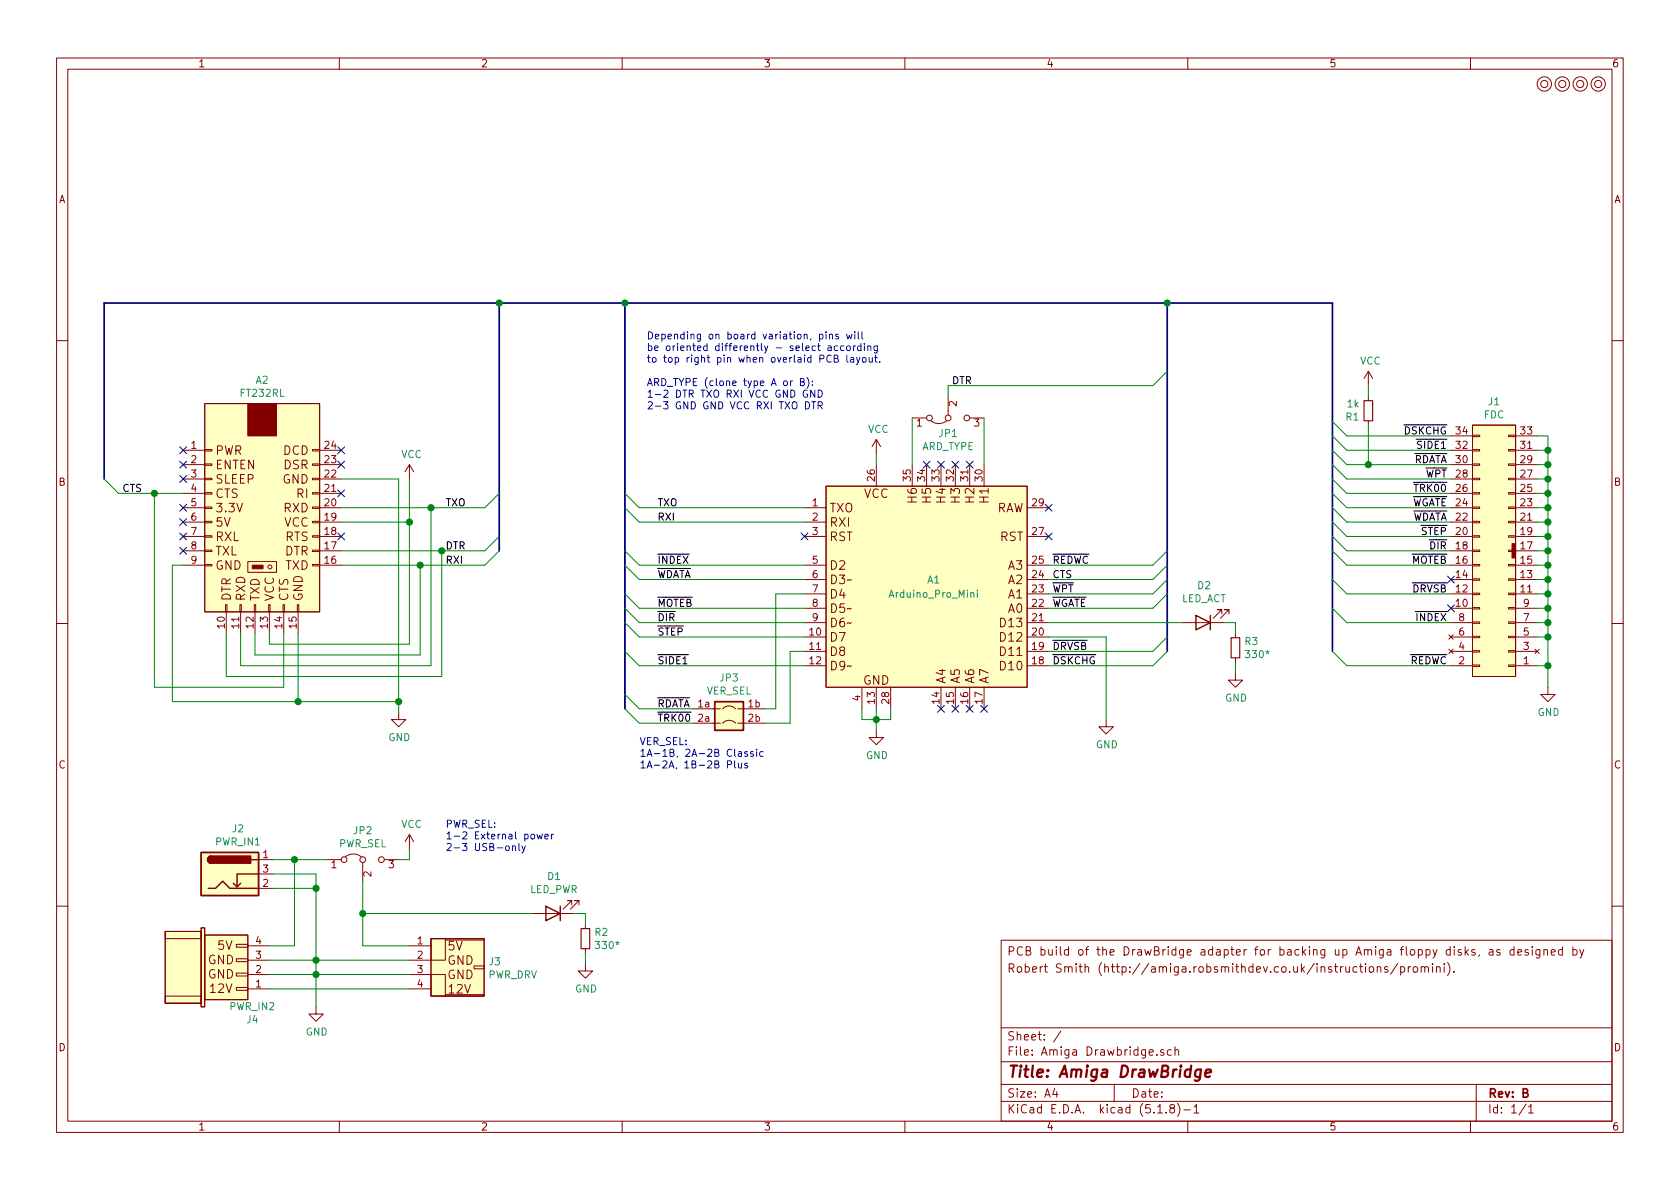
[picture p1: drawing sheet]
<svg xmlns="http://www.w3.org/2000/svg" width="297mm" height="210mm" viewBox="0 0 297 210" stroke-linecap="round" stroke-linejoin="round" font-family="sans-serif">
<g fill="none" stroke="#840000" stroke-width=".18">
<path d="M10 10.3h277v189.9h-277zM12 12.2h273v186.1h-273zM60 10.3v1.9M110 10.3v1.9M160 10.3v1.9M210 10.3v1.9M260 10.3v1.9M10 60.2h2M32.4 79.6h3.8M36.2 71.4h20.3v36.8h-20.3zM36.2 79.5h1.3v.3h-1.3zM55.2 79.5h1.3v.3h-1.3z"/>
<path d="M56.5 79.6h3.8M154.9 77.7l-.7 1.3M154.9 77.7v2.6M154.9 77.7l.8 1.3M161.3 73.9h2.5M164.6 74.4a2.26 2.26 0 0 0 2.8 0M167.6 70.1v3.3M171.4 73.9h2.6M241.9 65.7l-.7 1.2M241.9 65.7v2.5M241.9 70.1v.8M241.9 74.4v.8"/>
<path d="M241.9 65.7l.8 1.2M256.5 79.6h3.8M256.5 77.1h3.8M260.3 75.2h7.7v44.4h-7.7zM260.3 79.5h1.3v.3h-1.3zM260.3 77h1.3v.2h-1.3zM266.7 79.5h1.3v.3h-1.3zM266.7 77h1.3v.2h-1.3zM268 79.6h3.8M268 77.1h3.8M285 60.2h2M32.4 99.9h3.8"/>
<path d="M32.4 97.4h3.8M32.4 94.9h3.8M32.4 92.3h3.8M32.4 82.2h3.8M32.4 89.8h3.8M32.4 87.2h3.8M32.4 84.7h3.8M36.2 99.8h1.3v.3h-1.3zM36.2 97.3h1.3v.2h-1.3zM36.2 94.7h1.3v.3h-1.3zM36.2 92.2h1.3v.3h-1.3zM36.2 89.7h1.3v.2h-1.3z"/>
<path d="M36.2 87.1h1.3v.3h-1.3zM36.2 84.6h1.3v.2h-1.3zM36.2 82h1.3v.3h-1.3zM43.8 99.3h5.1v1.9h-5.1zM55.2 99.8h1.3v.3h-1.3zM55.2 97.3h1.3v.2h-1.3zM55.2 94.7h1.3v.3h-1.3zM55.2 92.2h1.3v.3h-1.3zM55.2 89.7h1.3v.2h-1.3zM55.2 87.1h1.3v.3h-1.3zM55.2 84.6h1.3v.2h-1.3zM55.2 82h1.3v.3h-1.3z"/>
<path d="M56.5 99.9h3.8M56.5 97.4h3.8M56.5 94.9h3.8M56.5 92.3h3.8M56.5 82.2h3.8M56.5 89.8h3.8M56.5 87.2h3.8M56.5 84.7h3.8M72.4 82.2v2.5M72.4 82.2l-.8 1.2M72.4 82.2l.8 1.2M142.2 99.9h3.8"/>
<path d="M142.2 94.9h3.8M142.2 92.3h3.8M142.2 89.8h3.8M146 86h35.6v35.5h-35.6zM154.9 82.2v3.8M161.3 82.2v3.8M163.8 82.2v3.8M166.4 82.2v3.8M168.9 82.2v3.8M171.4 82.2v3.8M174 82.2v3.8M181.6 99.9h3.8"/>
<path d="M181.6 94.9h3.8M181.6 89.8h3.8M256.5 99.9h3.8M256.5 97.4h3.8M256.5 94.9h3.8M256.5 92.3h3.8M256.5 82.2h3.8M256.5 89.8h3.8M256.5 87.2h3.8M256.5 84.7h3.8M260.3 99.8h1.3v.3h-1.3zM260.3 97.3h1.3v.2h-1.3z"/>
<path d="M260.3 94.7h1.3v.3h-1.3zM260.3 92.2h1.3v.3h-1.3zM260.3 89.7h1.3v.2h-1.3zM260.3 87.1h1.3v.3h-1.3zM260.3 84.6h1.3v.2h-1.3zM260.3 82h1.3v.3h-1.3zM266.7 99.8h1.3v.3h-1.3zM266.7 97.3h1.3v.2h-1.3zM266.7 94.7h1.3v.3h-1.3zM266.7 92.2h1.3v.3h-1.3zM266.7 89.7h1.3v.2h-1.3zM266.7 87.1h1.3v.3h-1.3z"/>
<path d="M266.7 84.6h1.3v.2h-1.3zM266.7 82h1.3v.3h-1.3zM268 99.9h3.8M268 97.4h3.8M268 94.9h3.8M268 92.3h3.8M268 82.2h3.8M268 89.8h3.8M268 87.2h3.8M268 84.7h3.8M10 110.3h2M39.9 106.9h.2v1.3h-.2z"/>
<path d="M40 108.2v3.8M42.4 106.9h.3v1.3h-.3zM42.5 108.2v3.8M45 106.9h.2v1.3h-.2zM45.1 108.2v3.8M47.5 106.9h.3v1.3h-.3zM47.6 108.2v3.8M50 106.9h.3v1.3h-.3zM50.2 108.2v3.8M52.6 106.9h.2v1.3h-.2zM52.7 108.2v3.8M56.5 105.7h.1"/>
<path d="M142.2 117.7h3.8M142.2 107.6h3.8M142.2 105h3.8M142.2 102.5h3.8M142.2 115.2h3.8M142.2 112.6h3.8M142.2 110.1h3.8M181.6 117.7h3.8M181.6 107.6h3.8M181.6 105h3.8M181.6 102.5h3.8M181.6 115.2h3.8"/>
<path d="M181.6 112.6h3.8M181.6 110.1h3.8M208.9 110.1h7.6M216 108.6v-.8h-.7h.7l-1.5 1.5M217.3 108.6v-.8h-.8h.8l-1.5 1.5M218.4 119v1.3h1.3l-1.3 1.2-1.2-1.2h1.2M218.4 112v.8M218.4 116.3v.8M256.2 114.8l.7 .8M256.2 112.3l.7 .7M256.5 117.7h3.8M256.5 107.6h3.8"/>
<path d="M256.5 105h3.8M256.5 102.5h3.8M256.5 115.2h3.8M256.5 112.6h3.8M256.5 110.1h3.8M256.9 114.8l-.7 .8M256.9 112.3l-.7 .7M260.3 117.6h1.3v.3h-1.3zM260.3 115.1h1.3v.2h-1.3zM260.3 112.5h1.3v.3h-1.3zM260.3 110h1.3v.2h-1.3zM260.3 107.4h1.3v.3h-1.3z"/>
<path d="M260.3 104.9h1.3v.3h-1.3zM260.3 102.4h1.3v.2h-1.3zM266.7 117.6h1.3v.3h-1.3zM266.7 115.1h1.3v.2h-1.3zM266.7 112.5h1.3v.3h-1.3zM266.7 110h1.3v.2h-1.3zM266.7 107.4h1.3v.3h-1.3zM266.7 104.9h1.3v.3h-1.3zM266.7 102.4h1.3v.2h-1.3zM268 117.7h3.8M268 107.6h3.8M268 105h3.8"/>
<path d="M268 102.5h3.8M268 115.2h3.8M268 112.6h3.8M268 110.1h3.8M271.4 114.8l.8 .8M272.2 114.8l-.8 .8M285 110.3h2M70.5 126v1.2h1.3l-1.3 1.3-1.3-1.3h1.3M122.6 127.9h4.8M122.6 125.3h4.8M127.8 127.9a1.54 1.54 0 0 1 2.2 0M127.8 125.3a1.54 1.54 0 0 1 2.2 0"/>
<path d="M130.4 127.9h4.9M130.4 125.3h4.9M152.4 121.5v3.8M154.9 129.2v1.2h1.3l-1.3 1.3-1.2-1.3h1.2M154.9 121.5v3.8M157.5 121.5v3.8M166.4 121.5v3.8M168.9 121.5v3.8M171.4 121.5v3.8M174 121.5v3.8M195.6 127.2v1.3h1.2l-1.2 1.3-1.3-1.3h1.3M273.7 121.5v1.3h1.3l-1.3 1.3-1.3-1.3h1.3"/>
<path d="M45.7 152h2.6M45.7 157.1h2.6M45.7 154.6h2.6M57.8 152h2.5M61.1 151.5a2.26 2.26 0 0 1 2.8 0M64.1 152.5v3.3M67.9 152h2.6M72.4 147.6l-.8 1.2M72.4 147.6v2.5M72.4 147.6l.8 1.2M10 160.2h2M29.2 164.7h6.4v12.7h-6.4z"/>
<path d="M29.2 164.7h6.4v1.3h-6.4zM29.2 176.1h6.4v1.3h-6.4zM35.6 164.1h.6v13.9h-.6zM36.2 165.3h7.6v11.5h-7.6zM41.8 167h2v.5h-2zM41.8 169.5h2v.5h-2zM41.8 172.1h2v.5h-2zM41.8 174.6h2v.5h-2zM43.8 167.3h3.8M43.8 169.8h3.8M43.8 172.3h3.8M43.8 174.9h3.8"/>
<path d="M55.9 178v1.3h1.2l-1.2 1.3-1.3-1.3h1.3M72.4 167.3h3.8M72.4 169.8h3.8M72.4 172.3h3.8M72.4 174.9h3.8M76.2 166h9.4v10.1h-9.4zM76.2 172.3h2.5v3.8h-2.5zM76.2 166h2.5v3.8h-2.5zM78.7 175.9h6.9v.2h-6.9zM78.7 166h6.9v.2h-6.9zM83.8 170.8h1.8v.5h-1.8zM94 161.5h7.6"/>
<path d="M101.1 160v-.7h-.8h.8l-1.5 1.5M102.4 160v-.7h-.8h.8l-1.6 1.5M103.5 170.4v1.3h1.3l-1.3 1.3-1.3-1.3h1.3M103.5 163.4v.8M103.5 167.8v.7M177 166.3h108v32h-108zM240.4 170.9h.5M240.6 170.4v1.3l.3 .2M241.4 170.4v.2M241.4 170.9v1M242.1 171.1l.3-.2 .4 .2v.7l-.2 .1-.5-.1zM243.5 171.1l.2-.2 .4 .1v.9"/>
<path d="M243.5 170.9v1M245.4 171a.37 .37 0 0 0-.6 .1l.1 .3 .5 .1v.1l-.2 .3h-.4M247.1 170.4l-1.2 1.9M247.6 171l.5-.1 .3 .3-.1 .6-.2 .1h-.5M247.6 170.9v1.5M249 170.9v1M249.4 170.9l-.4 .3M249.9 171.1l.2-.2 .5 .2v.7l-.2 .1-.5-.1zM251.3 171.1l.2-.2 .4 .1v.9M251.3 170.9v1M251.9 171.1a.36 .36 0 0 1 .3-.2 .36 .36 0 0 1 .4 .2v.8M253.3 170.4v.2"/>
<path d="M253.3 170.9v1M254 171.1l.2-.2 .4 .1v.9M254 170.9v1M255.3 170.4v.2M255.3 170.9v1M255.9 170.2a1.71 1.71 0 0 1 0 2.3M257.1 171.8v.1M260.8 168a.37 .37 0 0 0-.6 .1l.1 .2 .5 .2 .1 .1-.3 .3-.4-.1M261.6 168.8l-.2 .3M263.3 168h.6l.1 .9M264 168.3h-.5a.29 .29 0 0 0-.2 .3 .29 .29 0 0 0 .2 .3l.5-.1M265.2 168a.37 .37 0 0 0-.6 .1l.1 .2 .5 .2 .1 .1-.3 .3-.4-.1"/>
<path d="M267.7 168l-.4-.1-.3 .3 .1 .6 .2 .1 .4-.1M267.7 167.4v1.5M268.4 168.4l.7-.1-.1-.3-.4-.1-.2 .2v.7h.6M270.2 168a.37 .37 0 0 0-.6 .1l.1 .2 .5 .2 .1 .1-.2 .3-.5-.1M270.9 167.4v.2M270.9 167.9v1M272.3 167.9v1.2l-.3 .3-.4-.1M272.3 168l-.5-.1-.2 .3v.6l.2 .1 .5-.1M273 168l.2-.1 .4 .1v.9M273 167.9v1M274.3 168.4l.7-.1-.1-.3-.4-.1-.2 .2v.7h.6M276.3 168l-.5-.1-.3 .3 .1 .6 .2 .1 .5-.1"/>
<path d="M276.3 167.4v1.5M278.1 168l.4-.1 .3 .3v.6l-.3 .1-.4-.1M278.1 167.4v1.5M279.3 167.9l.4 1M280 167.9l-.4 1.4-.3 .1M285 160.2h2M60 198.3v1.9M110 198.3v1.9M160 198.3v1.9M177 194.8h108M177 191.8h108M177 187.8h108"/>
<path d="M177 181.8h108M186.5 192.5l-.4 1h1M186.8 193v1M187.6 182.3l-1.3 2M197 191.8v3M204.5 186.5v.1M204.7 196.8h.8M205.8 185.7a.37 .37 0 0 0-.6 .1l.1 .2 .5 .2v.1l-.2 .3-.4-.1M206.2 196.7v.1M207.1 196l-.3-.3 .2-.3a.48 .48 0 0 1 .6 .1l-.1 .4a.52 .52 0 0 0-.6 .2 .52 .52 0 0 0 .1 .6l.4 .1 .2-.1 .1-.4-.3-.3M207.1 185.7l-.4-.1-.3 .3 .1 .6 .2 .1 .4-.1M207.7 185.7h.1a.37 .37 0 0 1 .6 .1v.8"/>
<path d="M207.7 185.1v1.5M208.2 195.1a1.71 1.71 0 0 1 0 2.3M209.3 196.3h1.2M210 198.3v1.9M211.1 195.8l.4-.5v1.5M211.1 196.8h.9M260 198.3v1.9M261 191.8v6.5M269.8 195.2l-1.2 2M270.3 195.8l.4-.5v1.5M270.3 196.8h.8"/>
<circle cx="273" cy="14.9" r=".63"/>
<circle cx="273.1" cy="14.9" r="1.27"/>
<circle cx="276.2" cy="14.9" r=".63"/>
<circle cx="276.2" cy="14.9" r="1.27"/>
<circle cx="279.4" cy="14.9" r=".63"/>
<circle cx="279.4" cy="14.9" r="1.27"/>
<circle cx="282.6" cy="14.9" r=".63"/>
<circle cx="282.6" cy="14.9" r="1.27"/>
<circle cx="164.3" cy="73.9" r=".51"/>
<circle cx="167.6" cy="73.9" r=".51"/>
<circle cx="170.9" cy="73.9" r=".51"/>
<circle cx="47.7" cy="100.2" r=".36"/>
<circle cx="60.8" cy="152" r=".51"/>
<circle cx="64.1" cy="152" r=".51"/>
<circle cx="67.4" cy="152" r=".51"/>
</g>
<path d="M212.3 189.1l-.2 1.6a.58 .58 0 0 1-.8 .3M212.3 189.2a.68 .68 0 0 0-.9 .3l-.1 .6 .1 .2 .2 .1 .6-.1M213.1 189.8l1-.2v-.4l-.6-.1-.3 .3v.9l.1 .1 .6-.1" fill="none" stroke="#840000" stroke-width=".41"/>
<g fill="#ffffc2" stroke="#ffffc2" stroke-width=".18">
<path d="M35.6 150.7h10.1v7.7h-10.1z"/>
<path d="M76.2 166h9.4v10.1h-9.4z"/>
<path d="M36.2 71.4h20.3v36.8h-20.3z"/>
<path d="M260.3 75.2h7.7v44.4h-7.7z"/>
<path d="M126.4 124.1h5v5.1h-5z"/>
<path d="M36.2 165.3h7.6v11.5h-7.6z"/>
<path d="M35.6 164.1h.6v13.9h-.6z"/>
<path d="M29.2 164.7h6.4v12.7h-6.4z"/>
<path d="M146 86h35.6v35.5h-35.6z"/>
</g>
<path d="M211.5 108.8l2.5 1.3-2.5 1.3zM214 108.8v2.6M126.4 124.1h5v5.1h-5zM35.6 150.7h10.1v7.7h-10.1zM36.8 157.1h1.3l1.3-1.3 1.2 1.3h5.1M37.3 151.4a.63 .63 0 0 0-.6 .6 .63 .63 0 0 0 .6 .6M42.5 156.2l-.6 .6M44.4 152h1.3M45.7 154.6h-3.8v2.2l-.6-.6M96.5 160.3l2.6 1.2-2.6 1.3zM99.1 160.3v2.5" fill="none" stroke="#840000" stroke-width=".25"/>
<g fill="#840000" stroke="#840000" stroke-width=".25">
<path d="M36.9 151.6l.4-.2v1.2a.64 .64 0 0 1-.6-.3 .64 .64 0 0 1 .2-.7z"/>
<path d="M37.3 151.4h7v1.2h-7z"/>
</g>
<g fill="#840000" stroke="#840000" stroke-width=".18">
<path d="M44.6 99.9h1.9v.7h-1.9z"/>
<path d="M43.8 71.4h5.1v5.7h-5.1z"/>
<path d="M267.3 96.1h.7v2.6h-.7z"/>
</g>
<path d="M241.2 70.9h1.5v3.5h-1.5zM217.7 112.8h1.5v3.5h-1.5zM102.7 164.2h1.6v3.6h-1.6z" fill="none" stroke="#840000" stroke-width=".2"/>
<path d="M171.7 104.9l.1-.1h.3l.1 .8M172.8 104.4v.1M172.8 104.8v.8" fill="none" stroke="#008484" stroke-width=".18"/>
<path d="M88.3 53.6v43.8M110.5 53.6v71.7M206.4 53.6v61.6M18.4 84.7v-31.1h217.2v61.6" fill="none" stroke="#000084" stroke-width=".3"/>
<g fill="none" stroke="#008400" stroke-width=".18">
<path d="M161.3 73.9v8.3M174 73.9v8.3M206.4 65.7l-2.6 2.5h-36.2v1.9M235.6 77.1l2.5 2.5h18.4M235.6 74.5l2.5 2.6h18.4M235.6 79.6l2.5 2.6h18.4M241.9 68.2v1.9M241.9 75.2v7M271.8 77.1h1.9v44.4M271.8 79.6h1.9M18.4 84.7l2.6 2.5h11.4M27.3 87.2v34.3h22.9v-9.5"/>
<path d="M32.4 99.9h-1.9v24.2h40M60.3 84.7h10.2v41.3M60.3 92.3h12.1M72.4 84.7v29.2h-24.8v-1.9M74.3 99.9v15.9h-29.2v-3.8M76.2 89.8v27.9h-33.7v-5.7M78.1 97.4v22.2h-38.1v-7.6M88.3 97.4l-2.6 2.5h-25.4M88.3 94.9l-2.6 2.5h-25.4M88.3 87.2l-2.6 2.6h-25.4M110.5 97.4l2.5 2.5h29.2M110.5 87.2l2.5 2.6h29.2"/>
<path d="M110.5 99.9l2.5 2.6h29.2M110.5 89.8l2.5 2.5h29.2M154.9 80.3v1.9M206.4 97.4l-2.6 2.5h-18.4M206.4 99.9l-2.6 2.6h-18.4M235.6 97.4l2.5 2.5h18.4M235.6 94.9l2.5 2.5h18.4M235.6 87.2l2.5 2.6h18.4M235.6 92.3l2.5 2.6h18.4M235.6 89.8l2.5 2.5h18.4M235.6 82.2l2.5 2.5h18.4M235.6 84.7l2.5 2.5h18.4"/>
<path d="M271.8 99.9h1.9M271.8 97.4h1.9M271.8 89.8h1.9M271.8 94.9h1.9M271.8 92.3h1.9M271.8 84.7h1.9M271.8 87.2h1.9M271.8 82.2h1.9M52.7 112v12.1M110.5 115.2l2.5 2.5h29.2M110.5 107.6l2.5 2.5h29.2M110.5 110.1l2.5 2.5h29.2"/>
<path d="M110.5 105l2.5 2.6h29.2M142.2 105h-5v20.3h-1.9M142.2 115.2h-2.5v12.7h-4.4M185.4 110.1h23.5M185.4 112.6h10.2v14.6M206.4 115.2l-2.6 2.5h-18.4M206.4 102.5l-2.6 2.5h-18.4M206.4 112.6l-2.6 2.6h-18.4M206.4 105l-2.6 2.6h-18.4M216.5 110.1h1.9v1.9M218.4 117.1v1.9M235.6 115.2l2.5 2.5h18.4"/>
<path d="M235.6 102.5l2.5 2.5h18.4M235.6 107.6l2.5 2.5h18.4M271.8 117.7h1.9M271.8 105h1.9M271.8 102.5h1.9M271.8 110.1h1.9M271.8 112.6h1.9M271.8 107.6h1.9M110.5 125.3l2.5 2.6h9.6M110.5 122.8l2.5 2.5h9.6M152.4 125.3v1.9h5.1v-1.9M154.9 125.3v3.9"/>
<path d="M48.3 154.6h7.6v23.4M48.3 152h9.5M48.3 157.1h7.6M52.1 152v15.3h-4.5M64.1 155.8v11.5h8.3M72.4 150.1v1.9h-1.9M47.6 169.8h24.8M47.6 172.3h24.8M47.6 174.9h24.8M64.1 161.5h29.9M101.6 161.5h1.9v1.9M103.5 168.5v1.9"/>
</g>
<path d="M120.5 115.8h1.2" fill="none" stroke="#000" stroke-width=".18"/>
<g fill="none" stroke="#0000c2" stroke-width=".18">
<path d="M144.9 59.2l.4-.1 .2 .2-.1 .6h-.5M146 58.7v.1M146 59.1v.8M146.7 59.2l.1-.1 .3 .1 .1 .7M146.7 59.1v.8M148.2 59.2l-.3-.1-.1 .2v.2l.4 .1v.3h-.4M149.7 59.1l.2 .8 .3-.6 .2 .6 .2-.8M151.1 58.7v.1M151.1 59.1v.8M151.7 58.7v1.1l.2 .1M152.4 58.7v1.1l.2 .1M139.8 67.4v.8"/>
<path d="M140.1 67.4h-.2l-.1 .2M141.5 67.5h.6l.1-.2-.1-.2-.6-.2v1.3h.5l.2-.1v-.3l-.3-.3M142.4 71a.64 .64 0 0 1 .8 .7 .64 .64 0 0 1-.8 .6zM142.7 66.7a1.47 1.47 0 0 1 0 2M142.7 69.1a.59 .59 0 0 0-.7 .5 .59 .59 0 0 0 .7 .6l.1-.5h-.3M143.5 71h.7M143.6 68.1v.1M143.6 67.4v.1M143.9 71v1.3M144.1 69v1.3l-.8-1.3v1.3M144.7 69a.64 .64 0 0 1 .7 .6 .64 .64 0 0 1-.7 .7zM144.7 71.7l.6-.1v-.4l-.6-.2v1.3"/>
<path d="M145 71.7l.4 .6M146.4 61.2h.5l.1 .8M147 61.5h-.5l-.1 .2v.2h.6M147.5 63.4l.6-.1v-.4l-.6-.1v1.3h.5l.2-.3v-.2l-.3-.2M148.1 61.2h-.3l-.3 .2 .1 .5h.5M149.2 61.2h-.4l-.2 .2 .1 .5h.5M149.7 61.3l.2-.1 .4 .1v.5l-.1 .1-.3 .1-.2-.1zM149.7 62.8v1.1l.2 .2M150.4 63.3h.5l.1 .8M150.9 61.2v.8M151 63.5l-.5 .1-.2 .1 .2 .4 .5-.1M151.3 61.2h-.3l-.1 .2"/>
<path d="M151.4 63.2l.3 .9M152 63.2l-.4 1.2-.2 .1M152.2 61.2h-.3l-.3 .2 .1 .5h.5M152.2 60.7v1.3M152.6 63.3l.3-.1 .2 .2-.1 .6-.3 .1-.2-.2zM152.8 60.7v.2M152.8 61.2v.8M153.4 61.3l.2-.1h.3l.1 .8M153.4 61.2v.8M153.7 63.2v.8l.3 .1 .2-.2M154.2 63.2v.9M154.6 63.2h.5"/>
<path d="M154.8 62.8v1.1l.3 .2M155.1 61.2v1.1l-.2 .1h-.3M155.1 61.2h-.3l-.3 .2 .1 .5h.5M155.5 63.9v.2M128.6 135.2l.7-.1v-.4l-.7-.2v1.3M129.9 134.5v1.1l.2 .2M130.6 133h.5v.8M130.6 135v.8h.3l.2-.1M131.1 133.2l-.4 .1-.2 .1 .2 .4 .4-.1M131.1 135v.8M132.2 133l-.3-.1-.3 .2 .1 .2 .5 .1v.3h-.6M132.2 135h-.3l-.3 .1 .1 .2 .5 .2v.3h-.6"/>
<path d="M133.2 133l-.3-.1-.2 .2v.2l.5 .1v.3h-.5M133.8 132.5v.1M133.8 132.9v.9M134.9 133l-.3-.1-.3 .2 .1 .6h.5M89.5 149.6h.3l.2 .1-.1 .7h-.3l-.2-.2zM90.6 149.7l.2-.1h.3v.8M90.6 149.6v.8M91.7 149.1v1.1l.2 .2M92.3 149.6l.3 .8M92.9 149.6l-.4 1.1-.2 .1M94 147.6l.3-.1 .2 .2-.1 .6-.3 .1-.2-.3zM94.9 147.5l.3 .9 .2-.7 .3 .7 .2-.9"/>
<path d="M96.3 147.9l.7-.1-.1-.2-.4-.1-.2 .2 .1 .6h.5M97.5 147.5v.9M97.9 147.5l-.4 .2"/>
</g>
<g fill="#008400" stroke="#008400" stroke-width=".25">
<circle cx="70.5" cy="124.1" r=".51"/>
<circle cx="273.7" cy="112.6" r=".51"/>
<circle cx="206.4" cy="53.6" r=".51"/>
<circle cx="78.1" cy="97.4" r=".51"/>
<circle cx="52.7" cy="124.1" r=".51"/>
<circle cx="55.9" cy="157.1" r=".51"/>
<circle cx="88.3" cy="53.6" r=".51"/>
<circle cx="27.3" cy="87.2" r=".51"/>
<circle cx="273.7" cy="89.8" r=".51"/>
<circle cx="110.5" cy="53.6" r=".51"/>
<circle cx="273.7" cy="117.7" r=".51"/>
<circle cx="154.9" cy="127.2" r=".51"/>
<circle cx="273.7" cy="79.6" r=".51"/>
<circle cx="273.7" cy="82.2" r=".51"/>
<circle cx="273.7" cy="84.7" r=".51"/>
<circle cx="273.7" cy="87.2" r=".51"/>
<circle cx="52.1" cy="152" r=".51"/>
<circle cx="273.7" cy="92.3" r=".51"/>
<circle cx="241.9" cy="82.2" r=".51"/>
<circle cx="76.2" cy="89.8" r=".51"/>
<circle cx="74.3" cy="99.9" r=".51"/>
<circle cx="273.7" cy="99.9" r=".51"/>
<circle cx="55.9" cy="172.3" r=".51"/>
<circle cx="273.7" cy="102.5" r=".51"/>
<circle cx="55.9" cy="169.8" r=".51"/>
<circle cx="273.7" cy="94.9" r=".51"/>
<circle cx="64.1" cy="161.5" r=".51"/>
<circle cx="273.7" cy="97.4" r=".51"/>
<circle cx="273.7" cy="107.6" r=".51"/>
<circle cx="273.7" cy="105" r=".51"/>
<circle cx="72.4" cy="92.3" r=".51"/>
<circle cx="273.7" cy="110.1" r=".51"/>
</g>
<g fill="none" stroke="#000084" stroke-width=".18">
<path d="M31.8 79l1.2 1.2M33 79l-1.2 1.2M59.7 79l1.2 1.2M60.9 79l-1.2 1.2M31.8 91.7l1.2 1.2M31.8 81.6l1.2 1.2M31.8 84.1l1.2 1.2M31.8 89.2l1.2 1.2M31.8 94.3l1.2 1.2M31.8 96.8l1.2 1.2M33 91.7l-1.2 1.2M33 81.6l-1.2 1.2"/>
<path d="M33 84.1l-1.2 1.2M33 89.2l-1.2 1.2M33 94.3l-1.2 1.2M33 96.8l-1.2 1.2M59.7 94.3l1.2 1.2M59.7 86.6l1.2 1.3M59.7 81.6l1.2 1.2M60.9 94.3l-1.2 1.2M60.9 86.6l-1.2 1.3M60.9 81.6l-1.2 1.2M141.6 94.3l1.2 1.2M142.8 94.3l-1.2 1.2"/>
<path d="M163.2 81.6l1.2 1.2M164.4 81.6l-1.2 1.2M165.8 81.6l1.2 1.2M167 81.6l-1.2 1.2M168.3 81.6l1.2 1.2M169.5 81.6l-1.2 1.2M170.8 81.6l1.3 1.2M172.1 81.6l-1.3 1.2M184.8 94.3l1.2 1.2M184.8 89.2l1.2 1.2M186 94.3l-1.2 1.2M186 89.2l-1.2 1.2"/>
<path d="M255.9 107l1.2 1.2M255.9 101.9l1.2 1.2M257.1 107l-1.2 1.2M257.1 101.9l-1.2 1.2M165.8 124.7l1.2 1.3M167 124.7l-1.2 1.3M168.3 124.7l1.2 1.3M169.5 124.7l-1.2 1.3M170.8 124.7l1.3 1.3M172.1 124.7l-1.3 1.3M173.4 124.7l1.2 1.3M174.6 124.7l-1.2 1.3"/>
</g>
<text font-size="2.8" fill="#840000" x="178" y="190.5">Title: Amiga DrawBridge</text>
<g font-size="2.1" fill="#840000">
<text x="38" y="80.4">PWR</text>
<text x="38.1" y="83">ENTEN</text>
<text x="50" y="80.4">DCD</text>
<text x="50.1" y="83">DSR</text>
<text x="38" y="88.1">CTS</text>
<text x="38.1" y="85.5">SLEEP</text>
<text x="49.9" y="85.5">GND</text>
<text x="52.4" y="88.1">RI</text>
<text x="152.7" y="88.1">VCC</text>
<text x="162.1" y="89" transform="rotate(-90 162.1 89)">H6</text>
<text x="164.6" y="89" transform="rotate(-90 164.6 89)">H5</text>
<text x="167.2" y="89" transform="rotate(-90 167.2 89)">H4</text>
<text x="169.7" y="89" transform="rotate(-90 169.7 89)">H3</text>
<text x="172.3" y="89" transform="rotate(-90 172.3 89)">H2</text>
<text x="174.8" y="89" transform="rotate(-90 174.8 89)">H1</text>
<text x="38.1" y="95.7">RXL</text>
<text x="38.2" y="93.1">5V</text>
<text x="38.4" y="90.6">3.3V</text>
<text x="50.1" y="90.6">RXD</text>
<text x="50.2" y="93.1">VCC</text>
<text x="50.4" y="95.7">RTS</text>
<text x="146.6" y="90.6">TXO</text>
<text x="146.6" y="95.7">RST</text>
<text x="146.8" y="93.1">RXI</text>
<text x="176.1" y="90.6">RAW</text>
<text x="176.8" y="95.7">RST</text>
<text x="38" y="98.2">TXL</text>
<text x="38" y="100.8">GND</text>
<text x="50.3" y="98.2">DTR</text>
<text x="50.4" y="100.8">TXD</text>
<text x="146.8" y="100.8">D2</text>
<text x="178.2" y="100.8">A3</text>
<text x="40.8" y="106.4" transform="rotate(-90 40.8 106.4)">DTR</text>
<text x="43.4" y="106.3" transform="rotate(-90 43.4 106.3)">RXD</text>
<text x="45.9" y="106.3" transform="rotate(-90 45.9 106.3)">TXD</text>
<text x="48.4" y="106.4" transform="rotate(-90 48.4 106.4)">VCC</text>
<text x="51" y="106.3" transform="rotate(-90 51 106.3)">CTS</text>
<text x="53.5" y="106.3" transform="rotate(-90 53.5 106.3)">GND</text>
<text x="146.8" y="105.8">D4</text>
<text x="147.4" y="103.3">D3</text>
<text x="178.2" y="105.8">A1</text>
<text x="178.2" y="103.3">A2</text>
<text x="146.8" y="113.5">D7</text>
<text x="147.4" y="108.4">D5</text>
<text x="147.4" y="110.9">D6</text>
<text x="176.8" y="113.5">D12</text>
<text x="176.8" y="110.9">D13</text>
<text x="178.2" y="108.4">A0</text>
<text x="146.8" y="116">D8</text>
<text x="147.4" y="118.5">D9</text>
<text x="176.8" y="118.5">D10</text>
<text x="176.8" y="116">D11</text>
<text x="152.6" y="121.1">GND</text>
<text x="167.2" y="120.9" transform="rotate(-90 167.2 120.9)">A4</text>
<text x="169.7" y="120.9" transform="rotate(-90 169.7 120.9)">A5</text>
<text x="172.3" y="120.9" transform="rotate(-90 172.3 120.9)">A6</text>
<text x="174.8" y="120.9" transform="rotate(-90 174.8 120.9)">A7</text>
<text x="38.5" y="168">5V</text>
<text x="36.7" y="170.5">GND</text>
<text x="36.7" y="173">GND</text>
<text x="79.1" y="173.1">GND</text>
<text x="79.1" y="170.6">GND</text>
<text x="79.2" y="168.1">5V</text>
<text x="178" y="172">Robert Smith (http://amiga.robsmithdev.co.uk/instructions/promini).</text>
<text x="178" y="169">PCB build of the DrawBridge adapter for backing up Amiga floppy disks, as designed by</text>
<text x="37.2" y="175.6">12V</text>
<text x="79.3" y="175.7">12V</text>
<text x="178" y="184">Sheet: /</text>
<text x="178" y="186.7">File: Amiga Drawbridge.sch</text>
<text x="178" y="196.9">KiCad E.D.A. kicad (5.1.8)-1</text>
<text x="178" y="194.1">Size: A4</text>
<text x="200" y="194.1">Date:</text>
<text x="263" y="194.1">Rev: B</text>
<text x="263" y="196.9">Id: 1/1</text>
</g>
<g font-size="1.8" fill="#840000">
<text x="35" y="11.9">1</text>
<text x="85" y="11.9">2</text>
<text x="135" y="11.9">3</text>
<text x="185" y="11.9">4</text>
<text x="235" y="11.9">5</text>
<text x="285" y="11.9">6</text>
<text x="10.4" y="35.9">A</text>
<text x="285.4" y="35.9">A</text>
<text x="169.2" y="71.9" transform="rotate(-90 169.2 71.9)">2</text>
<text x="162.1" y="75.4">1</text>
<text x="172.2" y="75.4">3</text>
<text x="257.5" y="76.8">34</text>
<text x="268.9" y="76.8">33</text>
<text x="33.8" y="79.4">1</text>
<text x="33.8" y="81.9">2</text>
<text x="57.5" y="81.9">23</text>
<text x="57.5" y="79.4">24</text>
<text x="257.5" y="81.9">30</text>
<text x="257.5" y="79.4">32</text>
<text x="268.9" y="81.9">29</text>
<text x="268.9" y="79.4">31</text>
<text x="10.4" y="85.9">B</text>
<text x="33.8" y="84.4">3</text>
<text x="33.8" y="87">4</text>
<text x="33.8" y="89.5">5</text>
<text x="57.5" y="89.5">20</text>
<text x="57.5" y="87">21</text>
<text x="57.5" y="84.4">22</text>
<text x="143.7" y="89.5">1</text>
<text x="154.7" y="85" transform="rotate(-90 154.7 85)">26</text>
<text x="161" y="85" transform="rotate(-90 161 85)">35</text>
<text x="163.6" y="85" transform="rotate(-90 163.6 85)">34</text>
<text x="166.1" y="85" transform="rotate(-90 166.1 85)">33</text>
<text x="168.7" y="85" transform="rotate(-90 168.7 85)">32</text>
<text x="171.2" y="85" transform="rotate(-90 171.2 85)">31</text>
<text x="173.7" y="85" transform="rotate(-90 173.7 85)">30</text>
<text x="182.5" y="89.5">29</text>
<text x="257.5" y="89.5">24</text>
<text x="257.5" y="87">26</text>
<text x="257.5" y="84.4">28</text>
<text x="268.9" y="89.5">23</text>
<text x="268.9" y="87">25</text>
<text x="268.9" y="84.4">27</text>
<text x="285.4" y="85.9">B</text>
<text x="33.8" y="92.1">6</text>
<text x="33.8" y="94.6">7</text>
<text x="57.5" y="94.6">18</text>
<text x="57.5" y="92.1">19</text>
<text x="143.7" y="92.1">2</text>
<text x="143.7" y="94.6">3</text>
<text x="182.5" y="94.6">27</text>
<text x="257.5" y="94.6">20</text>
<text x="257.5" y="92.1">22</text>
<text x="268.9" y="94.6">19</text>
<text x="268.9" y="92.1">21</text>
<text x="33.8" y="97.1">8</text>
<text x="33.8" y="99.7">9</text>
<text x="57.5" y="99.7">16</text>
<text x="57.5" y="97.1">17</text>
<text x="143.7" y="99.7">5</text>
<text x="182.5" y="99.7">25</text>
<text x="257.5" y="99.7">16</text>
<text x="257.5" y="97.1">18</text>
<text x="268.9" y="99.7">15</text>
<text x="268.9" y="97.1">17</text>
<text x="143.7" y="102.2">6</text>
<text x="143.7" y="104.8">7</text>
<text x="143.7" y="107.3">8</text>
<text x="182.5" y="107.3">22</text>
<text x="182.5" y="104.8">23</text>
<text x="182.5" y="102.2">24</text>
<text x="257.5" y="107.3">10</text>
<text x="257.5" y="104.8">12</text>
<text x="257.5" y="102.2">14</text>
<text x="268.9" y="104.8">11</text>
<text x="268.9" y="102.2">13</text>
<text x="269.4" y="107.3">9</text>
<text x="39.8" y="111.1" transform="rotate(-90 39.8 111.1)">10</text>
<text x="42.3" y="111.1" transform="rotate(-90 42.3 111.1)">11</text>
<text x="44.8" y="111.1" transform="rotate(-90 44.8 111.1)">12</text>
<text x="47.4" y="111.1" transform="rotate(-90 47.4 111.1)">13</text>
<text x="49.9" y="111.1" transform="rotate(-90 49.9 111.1)">14</text>
<text x="52.5" y="111.1" transform="rotate(-90 52.5 111.1)">15</text>
<text x="143.2" y="112.4">10</text>
<text x="143.7" y="109.8">9</text>
<text x="182.5" y="112.4">20</text>
<text x="182.5" y="109.8">21</text>
<text x="258" y="112.4">6</text>
<text x="258" y="109.8">8</text>
<text x="269.4" y="112.4">5</text>
<text x="269.4" y="109.8">7</text>
<text x="143.2" y="114.9">11</text>
<text x="143.2" y="117.5">12</text>
<text x="182.5" y="117.5">18</text>
<text x="182.5" y="114.9">19</text>
<text x="258" y="117.5">2</text>
<text x="258" y="114.9">4</text>
<text x="269.4" y="117.5">1</text>
<text x="269.4" y="114.9">3</text>
<text x="123.5" y="125.1">1a</text>
<text x="132.3" y="125.1">1b</text>
<text x="152.1" y="123.9" transform="rotate(-90 152.1 123.9)">4</text>
<text x="154.7" y="124.4" transform="rotate(-90 154.7 124.4)">13</text>
<text x="157.2" y="124.4" transform="rotate(-90 157.2 124.4)">28</text>
<text x="166.1" y="124.4" transform="rotate(-90 166.1 124.4)">14</text>
<text x="168.7" y="124.4" transform="rotate(-90 168.7 124.4)">15</text>
<text x="171.2" y="124.4" transform="rotate(-90 171.2 124.4)">16</text>
<text x="173.7" y="124.4" transform="rotate(-90 173.7 124.4)">17</text>
<text x="123.5" y="127.6">2a</text>
<text x="132.3" y="127.6">2b</text>
<text x="10.4" y="135.9">C</text>
<text x="285.4" y="135.9">C</text>
<text x="46.5" y="151.8">1</text>
<text x="46.5" y="154.3">3</text>
<text x="58.6" y="153.5">1</text>
<text x="65.7" y="155" transform="rotate(-90 65.7 155)">2</text>
<text x="68.7" y="153.5">3</text>
<text x="46.5" y="156.8">2</text>
<text x="45.2" y="167">4</text>
<text x="73.8" y="167">1</text>
<text x="45.2" y="172.1">2</text>
<text x="45.2" y="169.5">3</text>
<text x="73.8" y="169.5">2</text>
<text x="73.8" y="172.1">3</text>
<text x="45.2" y="174.6">1</text>
<text x="73.8" y="174.6">4</text>
<text x="10.4" y="185.9">D</text>
<text x="285.4" y="185.9">D</text>
<text x="35" y="199.9">1</text>
<text x="85" y="199.9">2</text>
<text x="135" y="199.9">3</text>
<text x="185" y="199.9">4</text>
<text x="235" y="199.9">5</text>
<text x="285" y="199.9">6</text>
</g>
<g font-size="1.8" fill="#0000c2">
<text x="114.3" y="60">Depending on board variation, pins will</text>
<text x="114.3" y="62.1">be oriented differently - select according</text>
<text x="114.3" y="64.1">to top right pin when overlaid PCB layout.</text>
<text x="114.3" y="68.3">ARD_TYPE (clone type A or B):</text>
<text x="114.3" y="70.3">1-2 DTR TXO RXI VCC GND GND</text>
<text x="114.3" y="72.4">2-3 GND GND VCC RXI TXO DTR</text>
<text x="113" y="131.8">VER_SEL:</text>
<text x="113" y="133.8">1A-1B, 2A-2B Classic</text>
<text x="113" y="135.9">1A-2A, 1B-2B Plus</text>
<text x="78.7" y="146.4">PWR_SEL:</text>
<text x="78.7" y="148.4">1-2 External power</text>
<text x="78.7" y="150.5">2-3 USB-only</text>
</g>
<g font-size="1.8" fill="#008484">
<text x="240.5" y="64.5">VCC</text>
<text x="42.6" y="70.2">FT232RL</text>
<text x="45.2" y="67.9">A2</text>
<text x="263.2" y="71.7">J1</text>
<text x="153.5" y="76.5">VCC</text>
<text x="166.1" y="77.3">JP1</text>
<text x="238" y="74.4">R1</text>
<text x="238.3" y="72.1">1k</text>
<text x="262.4" y="74">FDC</text>
<text x="70.9" y="81">VCC</text>
<text x="162.9" y="79.6">ARD_TYPE</text>
<text x="157.5" y="105.7">Arduino_Pro_Mini</text>
<text x="164" y="103.2">A1</text>
<text x="208.8" y="106.5">LED_ACT</text>
<text x="211.8" y="104.2">D2</text>
<text x="220.1" y="114.1">R3</text>
<text x="220.5" y="116.4">330*</text>
<text x="124.9" y="122.8">VER_SEL</text>
<text x="127.3" y="120.5">JP3</text>
<text x="216.6" y="124.1">GND</text>
<text x="68.7" y="131.1">GND</text>
<text x="271.9" y="126.6">GND</text>
<text x="153.1" y="134.2">GND</text>
<text x="193.8" y="132.3">GND</text>
<text x="38.2" y="149.5">PWR_IN1</text>
<text x="41.1" y="147.2">J2</text>
<text x="59.9" y="149.8">PWR_SEL</text>
<text x="62.6" y="147.5">JP2</text>
<text x="70.9" y="146.4">VCC</text>
<text x="96.9" y="155.6">D1</text>
<text x="93.6" y="157.9">LED_PWR</text>
<text x="105.2" y="165.5">R2</text>
<text x="105.6" y="167.8">330*</text>
<text x="86.3" y="173">PWR_DRV</text>
<text x="86.5" y="170.7">J3</text>
<text x="40.7" y="178.6">PWR_IN2</text>
<text x="101.7" y="175.5">GND</text>
<text x="43.7" y="180.9">J4</text>
<text x="54.1" y="183.1">GND</text>
</g>
<g font-size="1.8">
<text x="168.3" y="67.9">DTR</text>
<text x="248.2" y="76.8">DSKCHG</text>
<text x="249.7" y="81.9">RDATA</text>
<text x="250.8" y="79.4">SIDE1</text>
<text x="21.6" y="87">CTS</text>
<text x="78.7" y="89.5">TXO</text>
<text x="116.2" y="89.5">TXO</text>
<text x="249.3" y="89.5">WGATE</text>
<text x="250.3" y="87">TRK00</text>
<text x="252" y="84.4">WPT</text>
<text x="116.2" y="92.1">RXI</text>
<text x="249.3" y="92.1">WDATA</text>
<text x="251.3" y="94.6">STEP</text>
<text x="78.7" y="99.7">RXI</text>
<text x="78.7" y="97.1">DTR</text>
<text x="116.2" y="99.7">INDEX</text>
<text x="186.1" y="99.7">REDWC</text>
<text x="249.5" y="99.7">MOTEB</text>
<text x="252.9" y="97.1">DIR</text>
<text x="116.2" y="107.3">MOTEB</text>
<text x="116.2" y="102.2">WDATA</text>
<text x="186.1" y="107.3">WGATE</text>
<text x="186.1" y="104.8">WPT</text>
<text x="186.1" y="102.2">CTS</text>
<text x="249.7" y="104.8">DRVSB</text>
<text x="116.2" y="112.4">STEP</text>
<text x="116.2" y="109.8">DIR</text>
<text x="250.5" y="109.8">INDEX</text>
<text x="116.2" y="117.5">SIDE1</text>
<text x="186.1" y="117.5">DSKCHG</text>
<text x="186.1" y="114.9">DRVSB</text>
<text x="249.2" y="117.5">REDWC</text>
<text x="116.2" y="125.1">RDATA</text>
<text x="116.2" y="127.6">TRK00</text>
</g>
</svg>
